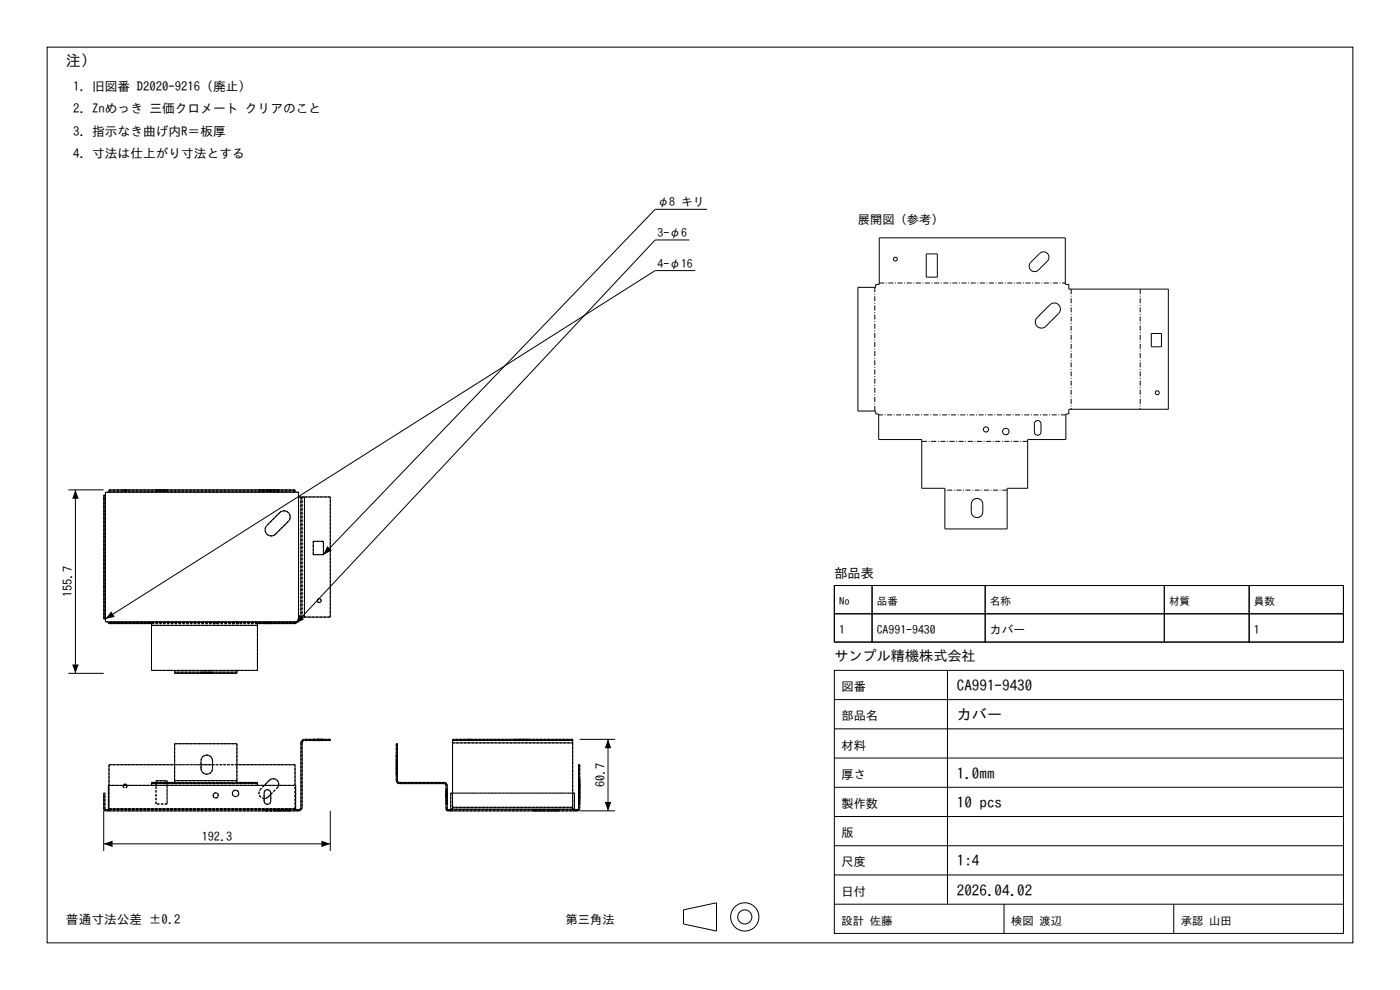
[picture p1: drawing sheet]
<svg xmlns="http://www.w3.org/2000/svg" width="297mm" height="210mm" viewBox="0 0 297 210" stroke-linecap="round" stroke-linejoin="round" font-family="sans-serif">
<g fill="none" stroke="#000" stroke-width=".21">
<path d="M10 10h277v190h-277zM146.2 50.9h-7.2l-76.3 81.4M147.5 57.4h-8.5l-116.7 73.9M150 44.4h-11l-70.4 73.3M186.5 50.5h39.5v9.8h.7v1h21.2v25.5h-21.2v1h-.6v5.4h-8.1v10.4h-4.3v8.6h-13.2v-8.6h-5v-10.4h-9.1v-5.4h-.6v-.6h-3.8v-26.2h3.8v-.7h.7zM196.5 53.9h2.3v4.9h-2.3zM220.6 53.8a1.15 1.15 0 0 1 1.6 0 1.15 1.15 0 0 1 0 1.6l-1.9 1.9a1.15 1.15 0 0 1-1.6 0 1.15 1.15 0 0 1 0-1.6zM222.7 64.6a1.31 1.31 0 0 1 1.9 0 1.31 1.31 0 0 1 0 1.9l-2.7 2.7a1.31 1.31 0 0 1-1.9 0 1.31 1.31 0 0 1 0-1.8zM244.2 70.7h2.2v2.9h-2.2zM219.6 89.4a.7 .7 0 0 1 .8-.1 .7 .7 0 0 1 .4 .6v1.7a.7 .7 0 0 1-.7 .7 .7 .7 0 0 1-.7-.7v-1.7zM14.5 103.9h7.5M16 103.9v38.9"/>
<path d="M22.3 105h.1M22.3 105h-.3v26.3h.3M22.3 105v26.3M22.4 104.4h40.9v27.5h-40.9zM23.1 104.2v.2M23.1 104.2v-.3h39.5v.3M23.1 104.2h39.5M56.6 111.5l2.7-2.8a1.31 1.31 0 0 1 1.9 0 1.31 1.31 0 0 1 0 1.9l-2.7 2.7a1.31 1.31 0 0 1-1.9 0 1.31 1.31 0 0 1 0-1.8zM62.6 104.2v.2M63.3 105.4h.5M63.8 105.4h.8M63.8 105.4v25.5"/>
<path d="M64.6 105.4h5.5v25.5h-5.5M64.6 105.4v25.5M66.5 114.8h2.1v2.9h-2.1zM206.4 106.1a1.22 1.22 0 0 1 1.3-.3 1.22 1.22 0 0 1 .8 1.2v1.6a1.22 1.22 0 0 1-1.2 1.2 1.22 1.22 0 0 1-1.3-1.2l.1-1.9zM23 131.9v.1M23 132v.3h9.1M23 132h39.7M32.1 132v.6M32.1 132.6v9.6h22.5v-9.6M32.1 132.6h22.5M54.6 132v.6M54.6 132.3h8.1"/>
<path d="M62.7 131.9v.1M62.7 132v.3M63.3 130.9h.5M63.8 130.9h.8M177 124.2h8v6h-8zM177 130.2h8v6h-8zM177 124.2h108v12h-108zM185 124.2h24v6h-24zM185 130.2h24v6h-24zM209 124.2h38v6h-38zM209 130.2h38v6h-38zM247 124.2h18v6h-18z"/>
<path d="M247 130.2h18v6h-18zM265 124.2h20v6h-20zM265 130.2h20v6h-20zM14.5 142.8h7.5M37 142.2v.4M37 142.6v.2h13.3v-.2M37 142.6h13.3M50.3 142.2v.4M96 157.1v.5M96 157.1h25.5M96 157.1v-.3h25.5v.3M96 157.6v13.7"/>
<path d="M96 157.6h25.5M121.5 157.1v.5M121.5 157.6v13.7M123 156.8h7.5M129 156.8v15.2M177 142.2h108v55.8h-108zM177 154.6h108M177 148.4h108M201 142.2v49.6M22 172v8.5M22 179h48.1M22.4 171.7l-.1-.1v-3.4h-.3v3.4l.1 .3 .3 .1"/>
<path d="M22.4 172h40.9M22.4 171.7h.6M22.4 171.7v.3M23 171.6v.4M23 171.6h39.7M23 171.6v-5h39.7v5M26.2 166.6a.41 .41 0 0 1 .3-.3 .41 .41 0 0 1 .4 .3M32.1 166.2v.4M32.1 166.2h22.5M33.1 166v-.4h2.3v.4M37 165.6v.6M37 162.2h-13.9v4.4"/>
<path d="M37 166h-4.9v.2M37 165.6h13.3M37 165.6v-7.8h13.3v7.8M42.6 162.2h2.5M43.1 160.5a1.22 1.22 0 0 1 1.3-.2 1.22 1.22 0 0 1 .7 1.1v1.6a1.22 1.22 0 0 1-1.2 1.2 1.22 1.22 0 0 1-1.3-1.2l.1-2zM50.3 165.6v.6M50.3 162.2h12.3v4.4M50.3 166h4.3v.2M54.6 166.2v.4M56.1 166.6l1.1-1.1a1.15 1.15 0 0 1 1.3-.2 1.15 1.15 0 0 1 .6 1.3M56.2 167.8a.7 .7 0 0 1 .8-.2 .7 .7 0 0 1 .4 .6v1.7a.7 .7 0 0 1-.7 .7 .7 .7 0 0 1-.7-.7v-1.7zM57.4 168.5a1.7 1.7 0 0 1-1.4 .9"/>
<path d="M62.7 171.6v.4M62.7 171.7h.6M63.3 171.7l.4-.1 .1-.3 .1-13.9 .2-.4 .5-.2h5.5v.3h-5.5l-.5 .3v13.9l-.2 .4-.6 .3M63.3 171.7v.3M70.1 172v8.5M84.7 166.2h9.6l.2 .1 .1 .3M84.7 166h9.6a.63 .63 0 0 1 .6 .6M84.7 166l-.3-.1-.1-.3v-7.8h-.2v7.8a.62 .62 0 0 0 .6 .6M84.7 166v.2M94.6 166.6v5l.1 .3 .3 .1M94.6 166.6h.3M94.9 166.6v5l.1 .1"/>
<path d="M95 172h27.5M95 171.7h1M95 171.7v.3M95.6 171.6v.1M95.6 171.6h.4M96 171.3v.7M96 168.2h-.4v3.4M96 171.3h25.5M121.5 171.3v.7M121.5 171.7h1M121.5 171.6h.4M121.5 168.2h.4v3.4"/>
<path d="M121.9 171.6v.1M122.5 171.7l.2-.2v-9.3h.3v9.3l-.2 .4-.3 .1M122.5 171.7v.3M123 172h7.5M177 179.4h108M177 173.2h108M177 167h108M177 160.8h108M145 193l7-1.5v6l-7-1.5zM177 191.8h108M177 185.6h108M213 191.8v6.2"/>
<path d="M249 191.8v6.2"/>
<circle cx="189.9" cy="55" r=".41"/>
<circle cx="209.2" cy="91.1" r=".55"/>
<circle cx="213.4" cy="91.5" r=".68"/>
<circle cx="245.5" cy="83.3" r=".42"/>
<circle cx="67.7" cy="127.4" r=".42"/>
<circle cx="45.8" cy="168.7" r=".55"/>
<circle cx="50" cy="168.3" r=".68"/>
<circle cx="158" cy="194.5" r="3"/>
<circle cx="158" cy="194.5" r="1.5"/>
</g>
<g fill="none" stroke="#000" stroke-width=".21" stroke-dasharray=".5 .3" stroke-linecap="butt">
<path d="M22.4 104.4v.6M22.4 105h-.4M23.1 104.4h39.5M23.1 104.4h-.7M23.1 103.9h39.5M23.1 104.4v-.5M23.1 104.2h39.5M26.1 103.9h.9M26.1 104.2h.9M26.1 104.2v-.3M27 103.9h-.9M27 104.2h-.9"/>
<path d="M27 103.9v.3M33.1 103.9h2.3M33.1 104.2h2.3M33.1 103.9v.3M35.4 103.9h-2.3M35.4 104.2h-2.3M35.4 103.9v.3M54.9 103.9h.4M54.9 104.2h.4M54.9 104.2v-.3M56.9 103.9h-2M56.9 103.9h1.9"/>
<path d="M56.9 104.2h-2M56.9 104.2h1.9M57.2 103.9h-1.9M57.2 103.9h1.9M57.2 104.2h-1.9M57.2 104.2h1.9M58.5 113.3a1.31 1.31 0 0 1-1.9 0 1.31 1.31 0 0 1 0-1.8M58.5 113.3l2.7-2.7M59.1 103.9h-.3M59.1 104.2h-.3M59.1 104.2v-.3M59.3 108.7l-2.7 2.8"/>
<path d="M59.3 108.7a1.31 1.31 0 0 1 1.9 0 1.31 1.31 0 0 1 0 1.9M62.6 104.4v-.5M63.3 105.4v25.5M63.3 105.4v-1M63.3 104.4h-.7M63.3 105.4h.8M63.8 105.4v25.5M64.1 105.4v25.5M64.1 105.4h.5M64.6 105.4v25.5M66.5 117.7v-2.9M66.5 114.8h2.1"/>
<path d="M68.6 117.7h-2.1M68.6 114.8v2.9M70.1 105.4h-5.5M22 131.3v-26.3M22.3 131.3v-26.3M22.4 131.9h.6M22.4 131.3v-26.3M22.4 131.3v.6M22.4 131.3h-.4M23 131.9v.4M32.1 132v.3M32.1 132.3v.3"/>
<path d="M32.1 132.6v9.6M45.2 132.3h1.1M45.2 132h1.1M45.2 132.3v-.3M46.3 132.3h-1.1M46.3 132h-1.1M46.3 132v.3M49.3 132.3h1.4M49.3 132h1.4M49.3 132.3v-.3M50.7 132.3h-1.4M50.7 132h-1.4"/>
<path d="M50.7 132v.3M54.6 132.3h-22.5M54.6 132.6h-22.5M54.6 132.3v.3M54.6 132v.3M56 132.3h1.4M56 132h1.4M56 132.3v-.3M57.4 132.3h-1.4M57.4 132h-1.4M57.4 132.3v-.3M62.7 131.9h-39.7"/>
<path d="M62.7 131.9h.6M62.7 132.3h-39.7M62.7 131.9v.4M62.7 132h-39.7M63.3 131.9v-1M63.3 130.9h.8M64.1 130.9h.5M64.1 130.9v-25.5M64.6 130.9h5.5M67.7 127.8a.42 .42 0 0 1-.4-.5 .42 .42 0 0 1 .7-.2 .42 .42 0 0 1-.1 .7h-.2M70.1 130.9v-25.5M32.1 142.2h4.9"/>
<path d="M37 157.8h13.3M37 142.2v.6M42.6 142.8h2.5M42.6 142.6h2.5M42.6 142.8v-.2M45.1 142.8h-2.5M45.1 142.6h-2.5M45.1 142.8v-.2M50.3 157.8v7.8M50.3 142.2h-13.3M50.3 142.2h4.3M50.3 142.8h-13.3"/>
<path d="M50.3 142.2v.6M50.3 142.6h-13.3M54.6 142.2v-9.6M63.8 157.6v13.7M64.1 157.6v13.7M64.1 157.6l.1-.4 .4-.1M64.6 156.8l-.5 .2-.3 .6M66.5 157.1h2.1M66.5 156.8h2.1M66.5 157.1v-.3M67.3 157.1h.8M67.3 156.8h.8"/>
<path d="M67.3 156.8v.3M67.7 157.1h-.4M67.7 156.8h-.4M68.1 157.1h-.4M68.1 156.8h-.4M68.1 156.8v.3M68.6 157.1h-2.1M68.6 156.8h-2.1M68.6 157.1v-.3M70.1 157.1h-5.5M70.1 157.1v-.3M70.1 156.8h-5.5"/>
<path d="M84.1 157.8h.2M96 156.8v.8M96 157.6h25.5M99.1 157.1h.8M99.1 156.8h.8M99.1 157.1v-.3M99.9 157.1h-.8M99.9 156.8h-.8M99.9 156.8v.3M109.2 157.1h2.9M109.2 156.8h2.9M109.2 157.1v-.3"/>
<path d="M112.1 157.1h-2.9M112.1 156.8h-2.9M112.1 157.1v-.3M121.5 156.8v.8M121.5 157.6v13.7M121.5 157.1h-25.5M121.5 156.8h-25.5M22 171.6v-3.4M22 168.2h.3M22.3 171.6l.1 .1M22.3 171.6v-3.4M22.4 172v-.3"/>
<path d="M22.4 171.7v.3M22.4 172l-.3-.1-.1-.3M23 171.7v.3M23 171.6v.1M23 171.6v-5M23 166.6h9.1M23.1 172h39.5M23.1 172h-.7M23.1 171.7h39.5M23.1 171.7h-.7M23.1 171.5h39.5M23.1 172v-.5"/>
<path d="M23.1 171.7v.3M23.1 171.5v.2M23.1 162.2v9.3M23.1 166.6v4.9M26.9 166.6l.1 .1M27 166.7a.41 .41 0 0 1-.6 .4 .41 .41 0 0 1-.2-.6 .41 .41 0 0 1 .7 0l.1 .2M27 166.7a.41 .41 0 0 1-.5 .4 .41 .41 0 0 1-.3-.5M32.1 166v.6M33.1 165.6h2.3M33.1 170.5v-4.9M33.1 170.5v-4.5M35.4 165.6v4.9"/>
<path d="M35.4 170.5h-2.3M35.4 166v4.5M37 166v.2M37 165.6v.4M37 165.6v-7.8M42.6 162.2h-5.6M42.6 163a1.22 1.22 0 0 0 1.3 1.2 1.22 1.22 0 0 0 1.2-1.2M42.6 163v-1.6M45.1 161.4v1.6M45.1 161.4a1.22 1.22 0 0 0-1.2-1.2 1.22 1.22 0 0 0-1.3 1.2M45.2 168.7a.55 .55 0 0 0 .8 .5 .55 .55 0 0 0 .2-.8 .55 .55 0 0 0-.9 .1l-.1 .2M49.3 168.3a.68 .68 0 0 0 .9 .6 .68 .68 0 0 0 .2-1.1 .68 .68 0 0 0-1.1 .2v.3"/>
<path d="M50.3 162.2h-5.2M50.3 166h-13.3M50.3 166v.2M50.3 165.6h-13.3M50.3 165.6v.4M54.6 166.6h-22.5M54.6 166.6h8.1M54.6 166.2h-22.5M54.6 166h-22.5M54.6 166v.6M56 169.9a.7 .7 0 0 0 .7 .7 .7 .7 0 0 0 .7-.7M56 169.9v-1.7"/>
<path d="M56 169.4a1.15 1.15 0 0 1-1-.8 1.15 1.15 0 0 1 .3-1.2M56.1 166.6l-.8 .8M56.2 172h.4M56.2 171.7h.4M56.2 171.7v.3M56.9 169a1.15 1.15 0 0 1-1.6 0 1.15 1.15 0 0 1 0-1.6M56.9 169l1.9-1.9M57.2 165.5l-1.9 1.9M57.2 165.5a1.15 1.15 0 0 1 1.6 0 1.15 1.15 0 0 1 0 1.6M57.4 168.2v1.7M57.4 168.2a.7 .7 0 0 0-.7-.7 .7 .7 0 0 0-.7 .7M57.4 168.5l1.4-1.4"/>
<path d="M58.5 172h-2.3M58.5 172h2.7M58.5 171.7h-2.3M58.5 171.7h2.7M59.1 166.6l-.3 .5M59.3 172h-2.7M59.3 172h2.3M59.3 171.7h-2.7M59.3 171.7h2.3M61.6 172h-.4M61.6 171.7h-.4M61.6 171.7v.3"/>
<path d="M62.6 171.7v.3M62.6 172v-.5M62.6 171.5v.2M62.6 171.5v-9.3M62.6 171.5v-4.9M62.6 162.2h-39.5M62.7 171.7h-39.7M62.7 171.7v.3M62.7 171.6h-39.7M62.7 171.6v.1M62.7 166.6v5M63.3 171.7v.3"/>
<path d="M63.3 172h-.7M63.3 171.7h-.7M63.3 172l.6-.3 .2-.4M63.3 172v-.3M63.8 171.3l-.1 .3-.4 .1M84.1 165.6v-7.8M84.1 161.4v1.6M84.1 163v1.2M84.1 164.2v-1.2M84.1 163v-1.6M84.1 161.4v-1.2M84.1 160.2v1.2"/>
<path d="M84.3 165.6l.1 .3 .3 .1M84.3 165.6v-7.8M84.3 161.4v1.6M84.3 163v1.2M84.3 164.2v-1.2M84.3 163v-1.6M84.3 161.4v-1.2M84.3 160.2v1.2M84.3 164.2h-.2M84.3 160.2h-.2M84.7 166.2v-.2M84.7 166v.2"/>
<path d="M84.7 166.2a.62 .62 0 0 1-.6-.6M94.3 166a.63 .63 0 0 1 .6 .6M94.3 166.2h-9.6M94.3 166h-9.6M94.6 171.6v-5M94.6 166.6h.3M94.6 168.2v1.7M94.6 169.9v.7M94.6 170.6v-.7M94.6 169.9v-1.7M94.6 168.2v-.7M94.6 167.5v.7"/>
<path d="M94.6 168.3v.7M94.6 169v-1.4M94.6 167.6v.7M94.6 168.7v.6M94.6 169.3v-1.1M94.6 168.2v.5M94.6 166.6l-.1-.3-.2-.1M94.9 171.6l.1 .1M94.9 171.6v-5M94.9 168.2v1.7M94.9 169.9v.7M94.9 170.6v-.7"/>
<path d="M94.9 169.9v-1.7M94.9 168.2v-.7M94.9 167.5v.7M94.9 168.3v.7M94.9 169v-1.4M94.9 167.6v.7M94.9 168.7v.6M94.9 169.3v-1.1M94.9 168.2v.5M94.9 166.6h-.3M94.9 170.6h-.3M94.9 167.5h-.3"/>
<path d="M94.9 167.6h-.3M94.9 169h-.3M94.9 168.2h-.3M94.9 169.3h-.3M95 171.7v.3M95 172v-.3M95 172l-.3-.1-.1-.3M95.6 172h26.3M95.6 172h-.6M95.6 171.7h26.3M95.6 171.7h-.6M95.6 171.6h26.3"/>
<path d="M95.6 172v-.4M95.6 171.7v.3M95.6 168.2v3.4M96 171.7v.3M96 171.3v-13.7M96 171.3v.4M96 171.6h25.5M113.2 172h2.2M113.2 171.7h2.2M113.2 171.7v.3M113.6 172h-.4M113.6 172h2.7"/>
<path d="M113.6 171.7h-.4M113.6 171.7h2.7M118.2 172h-2.8M118.2 172h.3M118.2 171.7h-2.8M118.2 171.7h.3M118.5 172h-2.2M118.5 171.7h-2.2M118.5 171.7v.3M121.5 171.7h-25.5M121.5 171.7v.3M121.5 171.3h-25.5"/>
<path d="M121.5 171.3v.4M121.5 168.2h-25.5M121.9 171.7v.3M121.9 172v-.4M121.9 171.6v-3.4M121.9 168.2h-26.3M122.5 172h-.6M122.5 171.7h-.6M122.5 171.7v.3M122.5 172l.3-.1 .2-.4M122.5 172v-.3M122.7 171.5l-.2 .2"/>
<path d="M122.7 162.2v9.3M122.7 165.6v4.9M122.7 170.5v-4.9M122.7 166.7v.4M122.7 167.1v-.8M122.7 166.3v.4M122.7 165.5v1.9M122.7 165.5v-.3M122.7 165.2v1.9M122.7 169v.4M122.7 169.4v-2M122.7 169v-1.9"/>
<path d="M122.7 167.1h.3M122.7 166.3h.3M122.7 165.2h.3M122.7 169.4h.3M123 162.2v9.3M123 165.6v4.9M123 170.5v-4.9M123 166.7v.4M123 167.1v-.8M123 166.3v.4M123 165.5v1.9M123 165.5v-.3"/>
<path d="M123 165.2v1.9M123 169v.4M123 169.4v-2M123 169v-1.9M123 162.2h-.3M123 165.6h-.3M123 170.5h-.3"/>
</g>
<path d="M16 103.9l.7 1.9h-1.4zM69.4 115.8l1 1-1.8 .9zM23.6 129.7l.7 1.1-1.9 .5zM63.5 130.4l1 1-1.8 .9zM15.3 141h1.4l-.7 1.8zM129 156.8l.7 1.9h-1.4zM22 179l1.9-.7v1.4zM68.2 178.3l1.9 .7-1.9 .7zM128.3 170.1h1.4l-.7 1.9z" fill="#000"/>
<path d="M186.5 60h39.5M227.2 61.3v25.5M241.9 61.3v25.5M185.6 87.2v-26.2M218 93.6h-22.5M226.1 88h-39.7M213.7 104h-13.2" fill="none" stroke="#000" stroke-width=".21" stroke-dasharray="1.1 .4 .2 .4" stroke-linecap="butt"/>
<g font-size="3.2">
<text x="14" y="14">注）</text>
<text x="203" y="146.6">CA991-9430</text>
<text x="203" y="152.8">カバー</text>
<text x="203" y="165.2">1.0mm</text>
<text x="203" y="171.4">10 pcs</text>
<text x="203" y="183.8">1:4</text>
<text x="203" y="190">2026.04.02</text>
</g>
<text font-size="3" x="177" y="140.2">サンプル精機株式会社</text>
<text font-size="2.8" x="177" y="122.7">部品表</text>
<g font-size="2.7">
<text x="15.5" y="19.2">1. 旧図番 D2020-9216（廃止）</text>
<text x="15.5" y="24">2. Znめっき 三価クロメート クリアのこと</text>
<text x="15.5" y="28.8">3. 指示なき曲げ内R＝板厚</text>
<text x="15.5" y="33.6">4. 寸法は仕上がり寸法とする</text>
<text x="14" y="196">普通寸法公差 ±0.2</text>
</g>
<g font-size="2.6">
<text x="182" y="47.5">展開図（参考）</text>
<text x="15.3" y="126.6" transform="rotate(-90 15.3 126.6)">155.7</text>
<text x="178.5" y="146.6">図番</text>
<text x="178.5" y="152.8">部品名</text>
<text x="178.5" y="159">材料</text>
<text x="128.3" y="167" transform="rotate(-90 128.3 167)">60.7</text>
<text x="178.5" y="165.2">厚さ</text>
<text x="178.5" y="171.4">製作数</text>
<text x="42.8" y="178.3">192.3</text>
<text x="178.5" y="177.6">版</text>
<text x="178.5" y="183.8">尺度</text>
<text x="178.5" y="190">日付</text>
<text x="120" y="196">第三角法</text>
</g>
<g font-size="2.5">
<text x="139.5" y="43.8">φ8 キリ</text>
<text x="139.5" y="50.3">3-φ6</text>
<text x="139.5" y="56.8">4-φ16</text>
<text x="178" y="134.4">1</text>
<text x="186" y="134.4">CA991-9430</text>
<text x="210" y="134.4">カバー</text>
<text x="266" y="134.4">1</text>
</g>
<g font-size="2.4">
<text x="178.5" y="196.2">設計 佐藤</text>
<text x="214.5" y="196.2">検図 渡辺</text>
<text x="250.5" y="196.2">承認 山田</text>
</g>
<g font-size="2.3">
<text x="178" y="128.4">No</text>
<text x="186" y="128.4">品番</text>
<text x="210" y="128.4">名称</text>
<text x="248" y="128.4">材質</text>
<text x="266" y="128.4">員数</text>
</g>
</svg>
